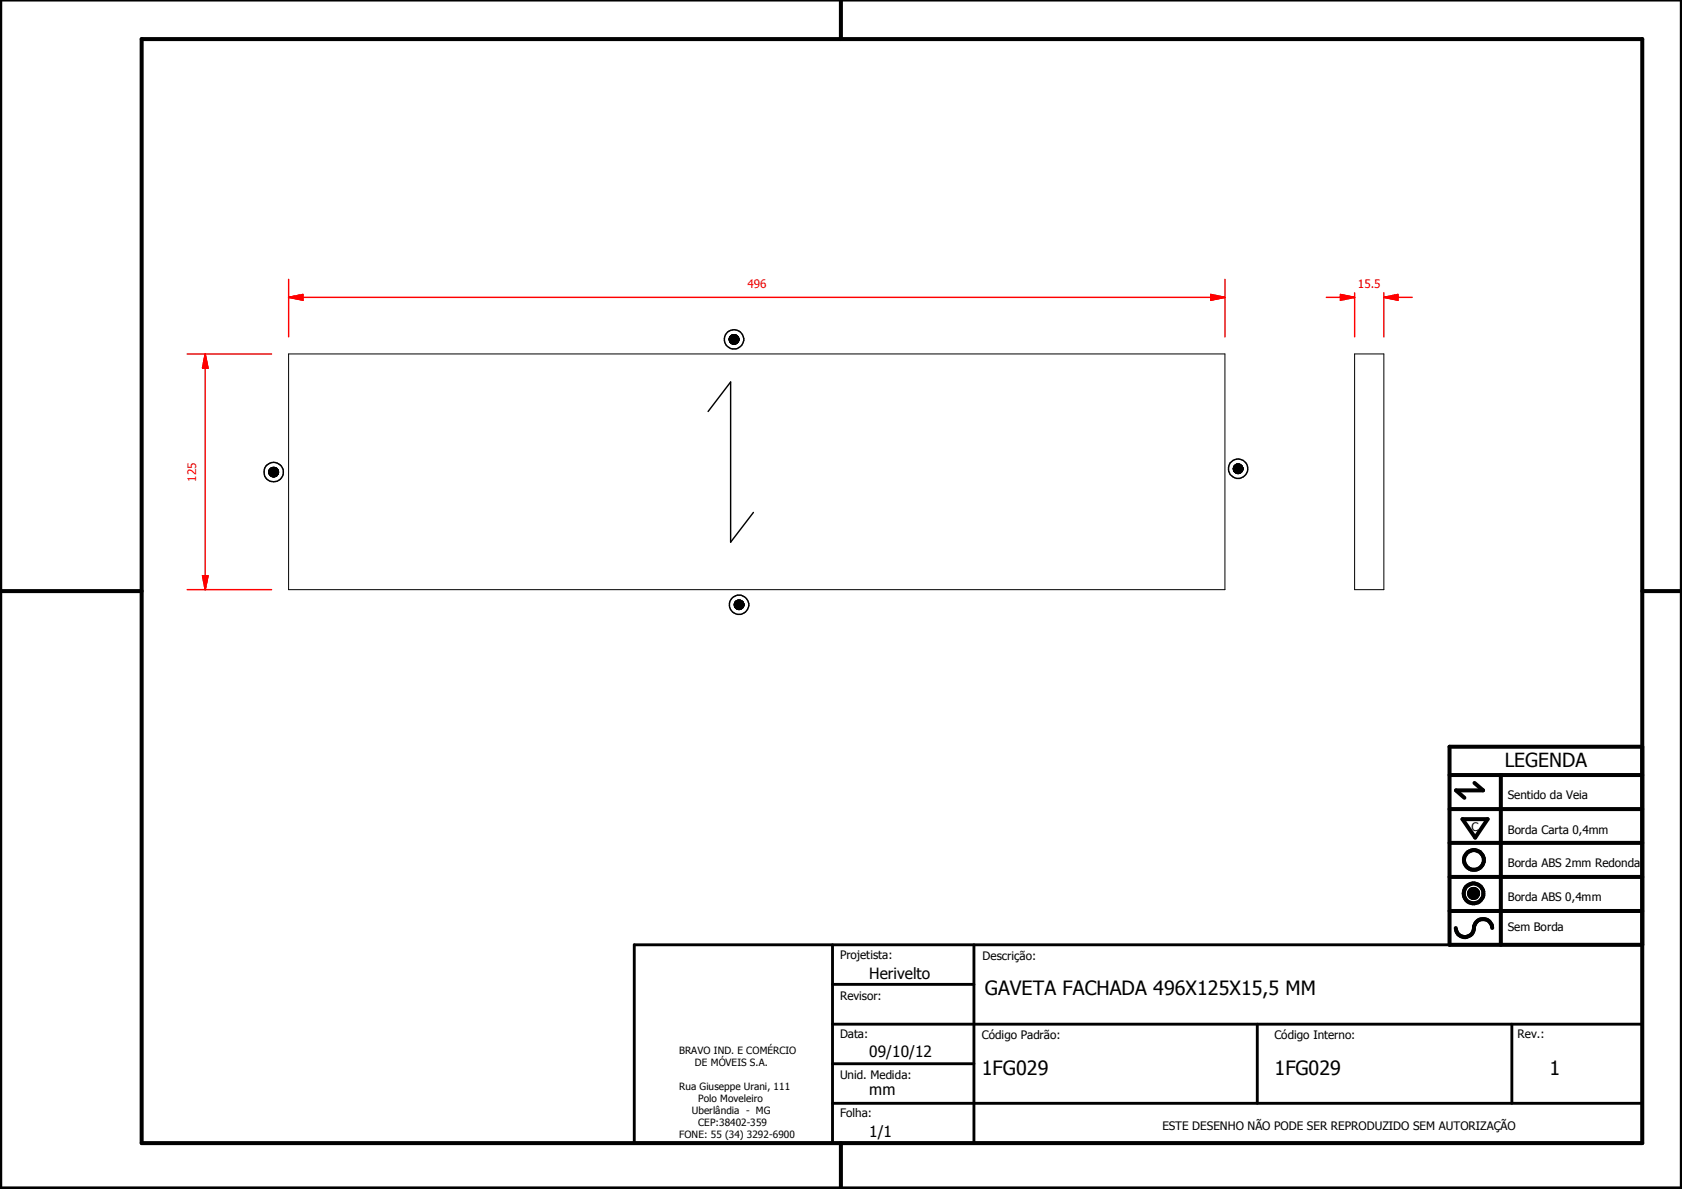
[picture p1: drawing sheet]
<svg xmlns="http://www.w3.org/2000/svg" width="297mm" height="210mm" viewBox="0 0 297 210" stroke-linecap="round" stroke-linejoin="round" font-family="sans-serif">
<g fill="none" stroke="#000" stroke-width=".18">
<path d="M128.8 59.8v.2zM128.8 59.6v.6zM128.8 59.6v.5zM128.8 59.7v.4zM128.8 59.7v.3zM128.9 59.6v.6zM128.9 59.6l-.1 .6zM128.9 59.5v.9zM128.9 59.5v.7zM128.9 59.4v1zM129 59.4v1.1zM129.1 59.3v1.2z"/>
<path d="M129.1 59.3l-.1 1.2zM129.1 59.2h.1l-.1 1.4zM129.1 59.2v1.4zM129.2 59.2l.1-.1-.1 1.6zM129.2 59.2v1.5zM129.3 59.1h.1l-.1 1.6zM129.3 59.1l-.1 1.6zM129.4 59.1v1.6zM129.5 59.1v1.6zM129.5 59.1l-.1 1.6zM129.6 59.1l-.1 1.6zM129.6 59.1v1.6z"/>
<path d="M129.7 59.1l-.1 1.6zM129.7 59.1v1.6zM129.8 59.1l-.1 1.6zM129.8 59.1v1.6zM129.9 59.1l-.1 1.6zM129.9 59.1v1.6zM130 59.1l-.1 1.6zM130 59.1v1.6zM130 59.2v1.5zM130.1 59.2l-.1 1.5zM130.1 59.2v1.4zM130.2 59.3l-.1 1.3z"/>
<path d="M130.2 59.3v1.2zM130.3 59.4l-.1 1.1zM130.3 59.4v1.1zM130.3 59.4v1zM130.3 59.5v.9zM130.4 59.6l-.1 .8zM130.4 59.6v.6zM130.5 59.7l-.1 .5zM130.5 59.7v.4zM130.5 59.8v.3zM130.5 59.8v.2zM51 62.5h165.3v41.6h-165.3z"/>
<path d="M239.2 62.5h5.2v41.6h-5.2zM47.5 83.2v.3zM47.5 83.2v.2zM47.5 83v.7zM47.5 83v.6zM47.5 83.1v.5zM47.5 83.1v.4zM47.6 82.9v.8zM47.7 82.8v1zM47.7 82.8l-.1 .9zM47.7 82.8l.1-.1-.1 1.2zM47.7 82.8v1.1z"/>
<path d="M47.8 82.7v1.3zM47.8 82.7l.1-.1-.1 1.4zM47.9 82.6v1.5zM48 82.5v1.6zM48 82.5h.2l-.2 1.6zM48.2 82.5v1.7zM48.2 82.5v1.7l-.2-.1zM48.2 82.5h.1l-.1 1.7zM48.3 82.5v1.7h-.1zM48.3 82.5v1.7zM48.4 82.5l-.1 1.7zM48.4 82.5v1.7z"/>
<path d="M48.5 82.5l-.1 1.7zM48.5 82.5v1.7zM48.6 82.5l-.1 1.7zM48.6 82.5v1.6zM48.7 82.5l-.1 1.6zM48.7 82.5v1.6zM48.7 82.6v1.5zM48.8 82.7l-.1 1.4zM48.8 82.7v1.3zM48.9 82.7l-.1 1.3zM48.9 82.7v1.3zM49 82.8l-.1 1.2z"/>
<path d="M49 82.8v1.1zM49 82.8v1zM49.1 82.9l-.1 .9zM49.1 82.9v.8zM49.1 83v.7zM49.1 83.1v.6zM49.1 83.1v.5zM49.1 83.2v.4zM49.1 83.2v.3zM49.2 83.2l-.1 .3zM49.2 83.2v.2zM217.8 82.7v.1z"/>
<path d="M217.8 82.5v.5zM217.8 82.5v.4zM217.8 82.6v.3zM217.8 82.6v.2zM217.9 82.3h.1l-.1 .9zM217.9 82.3v.9zM217.9 82.3v.8zM217.9 82.4v.7zM218 82.3v.9zM218 82.2l.1-.1-.1 1.2zM218 82.2v1.1zM218 82.2v1z"/>
<path d="M218.1 82.1v1.3zM218.1 82.1l.1-.1-.1 1.4zM218.2 82h.1l-.1 1.5zM218.2 82v1.5zM218.3 82v1.5zM218.4 82l.1-.1-.1 1.7zM218.4 82v1.6zM218.5 81.9v1.7zM218.5 81.9l-.1 1.7zM218.6 81.9v1.7zM218.7 81.9l-.1 1.7zM218.7 81.9v1.7z"/>
<path d="M218.8 81.9l-.1 1.7zM218.8 81.9v1.7zM218.9 82l-.1 1.6zM218.9 82v1.6zM219 82l-.1 1.6zM219 82v1.5zM219.1 82l-.1 1.5zM219.1 82v1.5zM219.2 82.1l-.1 1.4zM219.2 82.1v1.3zM219.3 82.2l-.1 1.2zM219.3 82.2v1.1z"/>
<path d="M219.3 82.3v1zM219.3 82.3v.9zM219.4 82.3l-.1 .9zM219.4 82.3v.9zM219.4 82.4v.8zM219.4 82.4v.7zM219.5 82.5l-.1 .6zM219.5 82.5v.5zM219.5 82.6v.4zM219.5 82.6v.3zM219.5 82.7v.2zM219.5 82.7v.1z"/>
<path d="M129.7 106.5v.5zM129.7 106.5v.4zM129.7 106.6v.3zM129.7 106.6v.2zM129.7 106.7v.1zM129.7 106.4v.7zM129.7 106.4v.6zM129.8 106.3v.9zM129.8 106.3l-.1 .8zM129.8 106.3v1zM129.9 106.2l.1-.1-.1 1.2zM129.9 106.2v1.1z"/>
<path d="M130 106.1v1.3zM130 106.1l.1-.1-.1 1.4zM130.1 106h.1l-.1 1.5zM130.1 106v1.5zM130.2 106h.1l-.1 1.5zM130.2 106v1.5zM130.3 106v1.6zM130.4 106l.1-.1-.1 1.7zM130.4 106v1.6zM130.5 105.9l-.1 1.7zM130.5 105.9v1.7zM130.6 106l-.1 1.6z"/>
<path d="M130.6 106h.1l-.1 1.6zM130.7 106v1.6h-.1zM130.7 106v1.6zM130.8 106l-.1 1.6zM130.8 106v1.6zM130.8 106v1.5zM130.9 106l-.1 1.5zM130.9 106v1.5zM131 106.1l-.1 1.4zM131 106.1v1.3zM131.1 106.1l-.1 1.3zM131.1 106.1v1.3z"/>
<path d="M131.1 106.2v1.2zM131.1 106.2v1.1zM131.2 106.3l-.1 1zM131.2 106.3v1zM131.2 106.3v.9zM131.3 106.4l-.1 .8zM131.3 106.4v.7zM131.3 106.5v.6zM131.3 106.5v.5zM131.4 106.6l-.1 .4zM131.4 106.6v.3zM131.4 106.7v.2z"/>
<path d="M131.4 106.7v.1zM259.4 157.6l1.6 .1zM259.4 157.7l1.6 .1zM259.4 157.8l1.6 .1zM259.4 157.9h1.6v.1zM259.4 157.9l1.6 .1h-1.5zM259.4 157.6h1.6zM259.5 158h1.5zM259.5 158l1.4 .1zM259.5 157.5l1.5 .1h-1.6zM259.5 157.5l1.5 .1zM259.5 158.1h1.4z"/>
<path d="M259.5 157.4l1.5 .1h-1.5zM259.5 157.4l1.5 .1zM259.5 158.1l1.4 .1zM259.5 157.3l1.4 .1h-1.4zM259.5 157.3l1.4 .1zM259.6 158.2h1.3zM259.6 158.2h1.2zM259.6 157.2l1.3 .1h-1.4zM259.6 157.2l1.3 .1zM259.6 158.2l1.2 .1zM259.6 157.2h1.3zM259.7 158.3h1.1z"/>
<path d="M259.7 158.3l1 .1zM259.7 157.1l1.1 .1h-1.2zM259.7 157.1l1.1 .1zM259.7 157.1h1.1zM259.8 158.4h.9zM259.8 158.4h.8zM259.8 157.1h1zM259.8 157.1h.9zM259.8 158.4l.8 .1zM259.8 157l.9 .1zM259.8 157h.8zM259.9 158.5h.7z"/>
<path d="M259.9 158.5h.6zM259.9 157h.7zM260 158.5h.5zM260 158.5h.4zM260 157h.6zM260.1 158.5h.3zM260.1 158.5h.2zM260.1 156.9l.4 .1zM260.1 156.9h.3zM260.1 156.9h.2z"/>
</g>
<g fill="#000">
<path d="M128.8 59.7v.3zM128.8 59.8v.2zM129.5 59.1v1.6zM129.6 59.1l-.1 1.6zM129.6 59.1v1.6zM129.7 59.1l-.1 1.6zM129.7 59.1v1.6zM129.8 59.1l-.1 1.6zM129.8 59.1v1.6zM129.9 59.1l-.1 1.6zM129.9 59.1v1.6zM130 59.1l-.1 1.6z"/>
<path d="M130 59.1v1.6zM130 59.2v1.5zM130.1 59.2l-.1 1.5zM130.1 59.2v1.4zM130.2 59.3l-.1 1.3zM130.2 59.3v1.2zM130.3 59.4l-.1 1.1zM130.3 59.4v1.1zM130.3 59.4v1zM130.3 59.5v.9zM130.4 59.6l-.1 .8zM130.4 59.6v.6z"/>
<path d="M130.5 59.7l-.1 .5zM130.5 59.7v.4zM130.5 59.8v.3zM130.5 59.8v.2zM128.9 59.6l-.1 .6zM128.8 59.6v.6zM128.8 59.6v.5zM128.8 59.7v.4zM128.9 59.5v.7zM128.9 59.6v.6zM128.9 59.4v1zM128.9 59.5v.9z"/>
<path d="M129.1 59.3l-.1 1.2zM129 59.4v1.1zM129.1 59.3v1.2zM129.1 59.2h.1l-.1 1.4zM129.1 59.2v1.4zM129.2 59.2l.1-.1-.1 1.6zM129.2 59.2v1.5zM129.3 59.1h.1l-.1 1.6zM129.3 59.1l-.1 1.6zM129.4 59.1v1.6zM129.5 59.1l-.1 1.6zM47.5 83.1v.4z"/>
<path d="M47.5 83.2v.3zM47.5 83.2v.2zM47.5 83v.7zM47.5 83v.6zM47.5 83.1v.5zM47.7 82.8l-.1 .9zM47.6 82.9v.8zM47.7 82.8v1zM47.7 82.8l.1-.1-.1 1.2zM47.7 82.8v1.1zM47.8 82.7v1.3zM47.8 82.7l.1-.1-.1 1.4z"/>
<path d="M47.9 82.6v1.5zM48 82.5v1.6zM48 82.5h.2l-.2 1.6zM48.2 82.5v1.7zM48.2 82.5v1.7l-.2-.1zM48.2 82.5h.1l-.1 1.7zM48.3 82.5v1.7h-.1zM48.3 82.5v1.7zM48.4 82.5l-.1 1.7zM48.4 82.5v1.7zM48.5 82.5l-.1 1.7zM48.5 82.5v1.7z"/>
<path d="M48.6 82.5l-.1 1.7zM48.6 82.5v1.6zM48.7 82.5l-.1 1.6zM48.7 82.5v1.6zM48.7 82.6v1.5zM48.8 82.7l-.1 1.4zM48.8 82.7v1.3zM48.9 82.7l-.1 1.3zM48.9 82.7v1.3zM49 82.8l-.1 1.2zM49 82.8v1.1zM49 82.8v1z"/>
<path d="M49.1 82.9l-.1 .9zM49.1 82.9v.8zM49.1 83v.7zM49.1 83.1v.6zM49.1 83.1v.5zM49.1 83.2v.4zM49.1 83.2v.3zM49.2 83.2l-.1 .3zM49.2 83.2v.2zM217.8 82.6v.2zM217.8 82.7v.1zM217.8 82.5v.5z"/>
<path d="M217.8 82.5v.4zM217.8 82.6v.3zM217.9 82.3h.1l-.1 .9zM217.9 82.3v.9zM217.9 82.3v.8zM217.9 82.4v.7zM218 82.2v1zM218 82.3v.9zM218 82.2l.1-.1-.1 1.2zM218 82.2v1.1zM218.1 82.1v1.3zM218.1 82.1l.1-.1-.1 1.4z"/>
<path d="M218.2 82h.1l-.1 1.5zM218.2 82v1.5zM218.3 82v1.5zM218.4 82l.1-.1-.1 1.7zM218.4 82v1.6zM218.5 81.9v1.7zM218.5 81.9l-.1 1.7zM218.6 81.9v1.7zM218.7 81.9l-.1 1.7zM218.7 81.9v1.7zM218.8 81.9l-.1 1.7zM218.8 81.9v1.7z"/>
<path d="M218.9 82l-.1 1.6zM218.9 82v1.6zM219 82l-.1 1.6zM219 82v1.5zM219.1 82l-.1 1.5zM219.1 82v1.5zM219.2 82.1l-.1 1.4zM219.2 82.1v1.3zM219.3 82.2l-.1 1.2zM219.3 82.2v1.1zM219.3 82.3v1zM219.3 82.3v.9z"/>
<path d="M219.4 82.3l-.1 .9zM219.4 82.3v.9zM219.4 82.4v.8zM219.4 82.4v.7zM219.5 82.5l-.1 .6zM219.5 82.5v.5zM219.5 82.6v.4zM219.5 82.6v.3zM219.5 82.7v.2zM219.5 82.7v.1zM129.7 106.4v.6zM129.7 106.5v.5z"/>
<path d="M129.7 106.5v.4zM129.7 106.6v.3zM129.7 106.6v.2zM129.7 106.7v.1zM129.8 106.3l-.1 .8zM129.7 106.4v.7zM129.8 106.3v.9zM129.8 106.3v1zM129.9 106.2l.1-.1-.1 1.2zM129.9 106.2v1.1zM130 106.1v1.3zM130 106.1l.1-.1-.1 1.4z"/>
<path d="M130.1 106h.1l-.1 1.5zM130.1 106v1.5zM130.2 106h.1l-.1 1.5zM130.2 106v1.5zM130.3 106v1.6zM130.4 106l.1-.1-.1 1.7zM130.4 106v1.6zM130.5 105.9l-.1 1.7zM130.5 105.9v1.7zM130.6 106l-.1 1.6zM130.6 106h.1l-.1 1.6zM130.7 106v1.6h-.1z"/>
<path d="M130.7 106v1.6zM130.8 106l-.1 1.6zM130.8 106v1.6zM130.8 106v1.5zM130.9 106l-.1 1.5zM130.9 106v1.5zM131 106.1l-.1 1.4zM131 106.1v1.3zM131.1 106.1l-.1 1.3zM131.1 106.1v1.3zM131.1 106.2v1.2zM131.1 106.2v1.1z"/>
<path d="M131.2 106.3l-.1 1zM131.2 106.3v1zM131.2 106.3v.9zM131.3 106.4l-.1 .8zM131.3 106.4v.7zM131.3 106.5v.6zM131.3 106.5v.5zM131.4 106.6l-.1 .4zM131.4 106.6v.3zM131.4 106.7v.2zM131.4 106.7v.1zM259.4 157.6h1.6z"/>
<path d="M259.5 157.5l1.5 .1h-1.6zM259.5 157.5l1.5 .1zM259.5 157.4l1.5 .1h-1.5zM259.5 157.4l1.5 .1zM259.5 157.3l1.4 .1h-1.4zM259.5 157.3l1.4 .1zM259.6 157.2l1.3 .1h-1.4zM259.6 157.2l1.3 .1zM259.6 157.2h1.3zM259.7 157.1l1.1 .1h-1.2zM259.7 157.1l1.1 .1zM259.7 157.1h1.1z"/>
<path d="M259.8 157.1h1zM259.8 157.1h.9zM259.8 157l.9 .1zM259.8 157h.8zM259.9 157h.7zM260 157h.6zM260.1 156.9l.4 .1zM260.1 156.9h.3zM260.1 156.9h.2zM260.1 158.5h.2zM260 158.5h.4zM260.1 158.5h.3z"/>
<path d="M259.9 158.5h.6zM260 158.5h.5zM259.8 158.4l.8 .1zM259.9 158.5h.7zM259.8 158.4h.8zM259.7 158.3l1 .1zM259.8 158.4h.9zM259.6 158.2l1.2 .1zM259.7 158.3h1.1zM259.6 158.2h1.2zM259.5 158.1l1.4 .1zM259.6 158.2h1.3z"/>
<path d="M259.5 158l1.4 .1zM259.5 158.1h1.4zM259.4 157.9l1.6 .1h-1.5zM259.5 158h1.5zM259.4 157.6l1.6 .1zM259.4 157.7l1.6 .1zM259.4 157.8l1.6 .1zM259.4 157.9h1.6v.1z"/>
</g>
<g fill="none" stroke="#000" stroke-width=".71">
<path d="M148.5 0v6.9M297 -.1v209.9h-297v-209.9M25 6.9h265v194.9h-265zM0 104.4h25M290 104.4h7M256 136.8h34M260.4 138.2l1.5 1.3h-4.8l1.5 1.3M265 136.8v30M290 131.8h-34v35h34M256 154.8h34M256 148.8h34M256 142.8h34"/>
<path d="M258.3 144.6h4.4l-2.2 3.3zM256 160.8h34M257.1 163.8a1.62 1.62 0 0 0 1.8 1.6 1.62 1.62 0 0 0 1.4-1.9 1.63 1.63 0 0 1 1.7-1.2 1.63 1.63 0 0 1 1.5 1.5M148.5 201.8v8"/>
<circle cx="260.2" cy="157.7" r="1.76"/>
<circle cx="260.2" cy="157.7" r=".82"/>
<circle cx="260.3" cy="151.8" r="1.76"/>
</g>
<path d="M112 166.8h178v35h-178zM147 173.8h25M147 166.8v35M172 166.8v35M147 194.8h143M147 180.8h143M147 187.8h25M222 180.8v14M267 180.8v14" fill="none" stroke="#000" stroke-width=".51"/>
<path d="M51 52.5h2.5" fill="none" stroke="#f00" stroke-width=".25"/>
<path d="M51 52.5l2.5-.5v1z" fill="#f00"/>
<path d="M51 52.5l2.5-.5v1zM213.8 52.5h2.5" fill="none" stroke="#f00" stroke-width=".25"/>
<path d="M213.8 52l2.5 .5-2.5 .5z" fill="#f00"/>
<path d="M51 49.3v10.2M53.5 52.5h160.3M213.8 52l2.5 .5-2.5 .5zM216.3 49.3v10.2M36.2 101.6v2.5" fill="none" stroke="#f00" stroke-width=".25"/>
<path d="M35.8 101.6h.9l-.5 2.5z" fill="#f00"/>
<path d="M36.2 62.5v2.5M35.8 101.6h.9l-.5 2.5z" fill="none" stroke="#f00" stroke-width=".25"/>
<path d="M36.2 62.5l.5 2.5h-.9z" fill="#f00"/>
<path d="M244.4 52.5h2.5M33.1 62.5h14.9M36.2 62.5l.5 2.5h-.9zM36.2 65v36.6M33.1 104.1h14.9" fill="none" stroke="#f00" stroke-width=".25"/>
<path d="M244.4 52.5l2.5-.5v1z" fill="#f00"/>
<path d="M236.7 52.5h2.5M244.4 52.5l2.5-.5v1z" fill="none" stroke="#f00" stroke-width=".25"/>
<path d="M236.7 52l2.5 .5-2.5 .5z" fill="#f00"/>
<path d="M234.2 52.5h2.5M236.7 52l2.5 .5-2.5 .5zM239.2 51.7v7.8M244.4 51.7v7.8M246.9 52.5h2.5" fill="none" stroke="#f00" stroke-width=".25"/>
<g fill="none" stroke="#000" stroke-width=".25">
<path d="M125 72.6l4-5.2v28.3l4.1-5.2"/>
<circle cx="129.6" cy="59.9" r="1.71"/>
<circle cx="129.6" cy="59.9" r=".86"/>
<circle cx="48.3" cy="83.3" r=".84"/>
<circle cx="48.3" cy="83.3" r="1.73"/>
<circle cx="218.6" cy="82.7" r=".85"/>
<circle cx="218.7" cy="82.7" r="1.71"/>
<circle cx="130.5" cy="106.8" r="1.71"/>
<circle cx="130.5" cy="106.8" r=".85"/>
</g>
<g font-size="3.5">
<text x="173.9" y="175.7">GAVETA FACHADA 496X125X15,5 MM</text>
<text x="173.4" y="189.7">1FG029</text>
<text x="225.1" y="189.7">1FG029</text>
<text x="273.6" y="189.7">1</text>
</g>
<text font-size="3.4" x="265.7" y="135.4">LEGENDA</text>
<g font-size="2.7">
<text x="153.5" y="172.8">Herivelto</text>
<text x="153.5" y="186.6">09/10/12</text>
<text x="153.5" y="193.4">mm</text>
<text x="153.5" y="200.8">1/1</text>
</g>
<g font-size="2.1" fill="#f00">
<text x="132" y="50.9">496</text>
<text x="239.8" y="50.9">15.5</text>
<text x="34.7" y="85" transform="rotate(-90 34.7 85)">125</text>
</g>
<g font-size="2.1">
<text x="266.3" y="141.1">Sentido da Veia</text>
<text x="259.8" y="146.7">C</text>
<text x="266.3" y="147.2">Borda Carta 0,4mm</text>
<text x="266.3" y="153.1">Borda ABS 2mm Redonda</text>
<text x="266.3" y="159">Borda ABS 0,4mm</text>
<text x="266.3" y="164.4">Sem Borda</text>
<text x="148.4" y="169.3">Projetista:</text>
<text x="173.5" y="169.5">Descrição:</text>
<text x="148.4" y="176.6">Revisor:</text>
<text x="148.4" y="183.2">Data:</text>
<text x="173.4" y="183.3">Código Padrão:</text>
<text x="225.1" y="183.3">Código Interno:</text>
<text x="268" y="183.2">Rev.:</text>
<text x="148.4" y="190.5">Unid. Medida:</text>
<text x="148.4" y="197.2">Folha:</text>
<text x="205.3" y="199.5">ESTE DESENHO NÃO PODE SER REPRODUZIDO SEM AUTORIZAÇÃO</text>
</g>
<g font-size="1.8">
<text x="119.9" y="186">BRAVO IND. E COMÉRCIO</text>
<text x="122.7" y="188.1">DE MÓVEIS S.A.</text>
<text x="119.9" y="192.4">Rua Giuseppe Urani, 111</text>
<text x="122.2" y="196.7">Uberlândia - MG</text>
<text x="123.3" y="194.6">Polo Moveleiro</text>
<text x="119.9" y="201">FONE: 55 (34) 3292-6900</text>
<text x="123.3" y="198.8">CEP:38402-359</text>
</g>
</svg>
